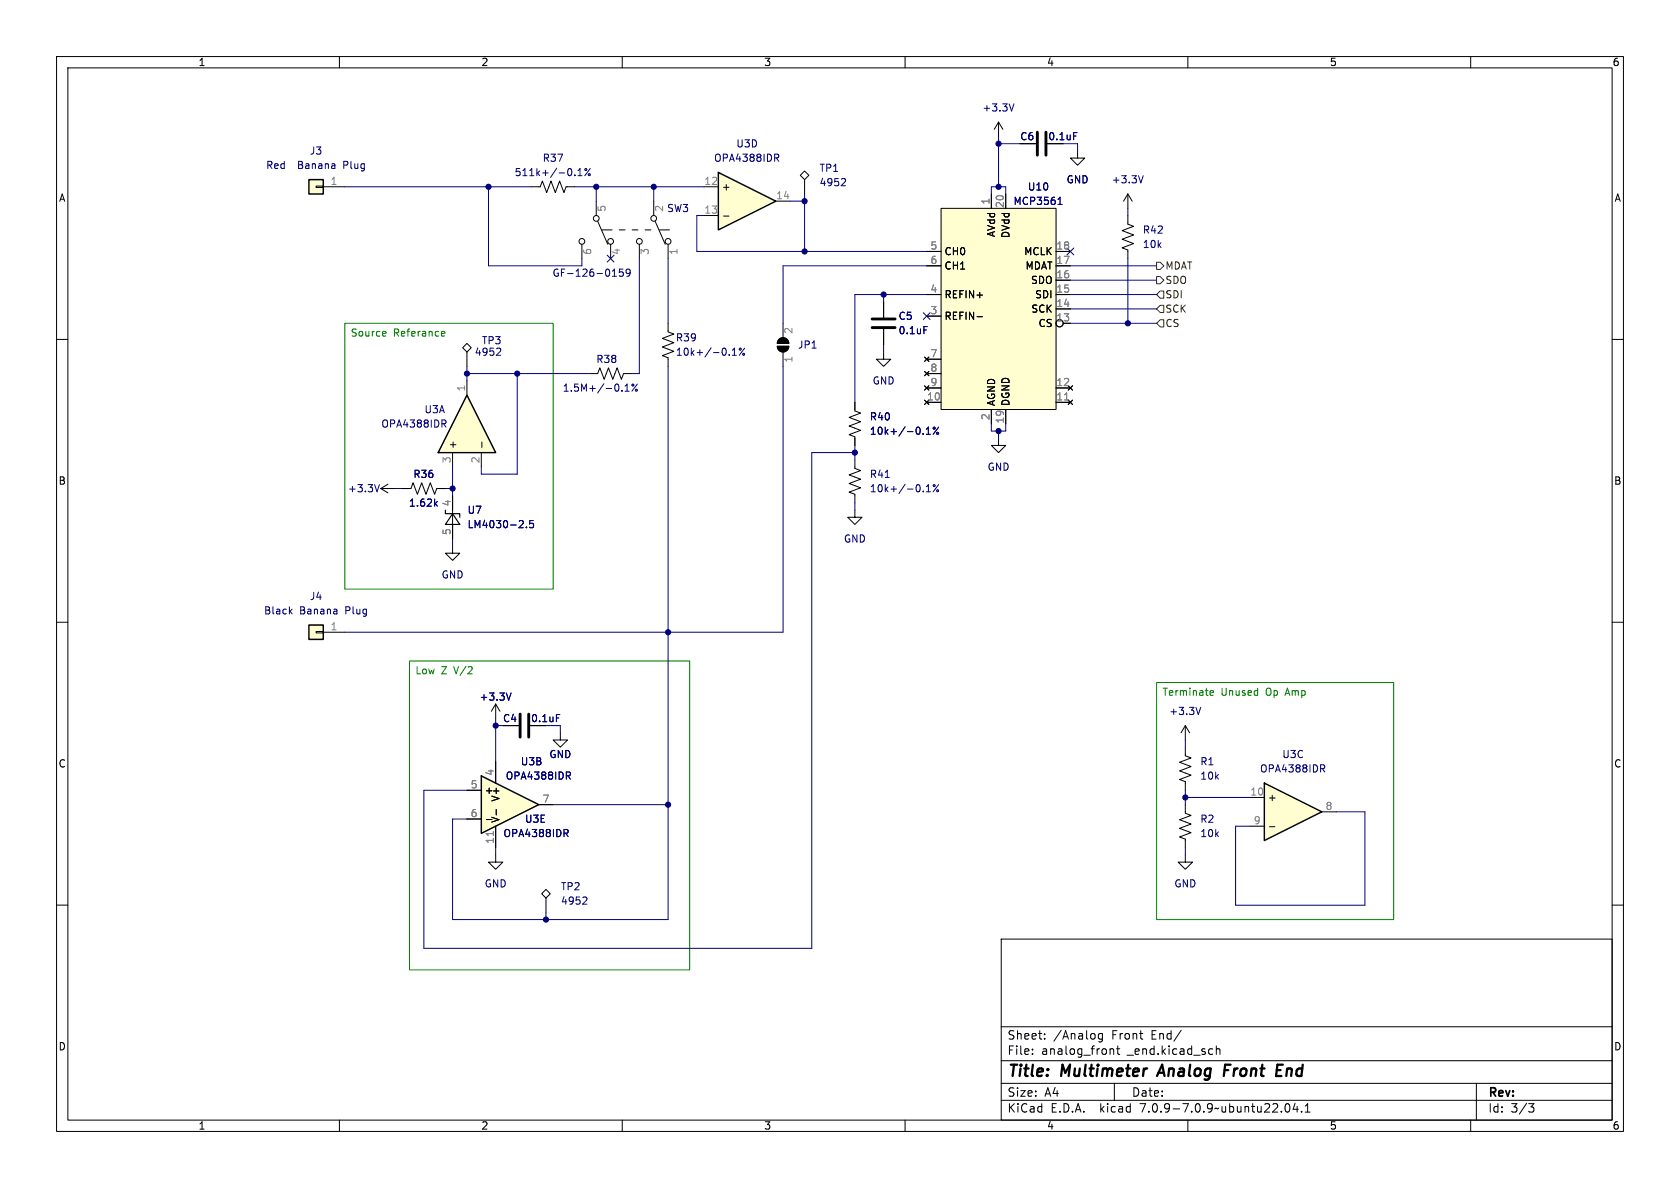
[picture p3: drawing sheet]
<svg xmlns="http://www.w3.org/2000/svg" width="297mm" height="210mm" viewBox="0 0 297 210" stroke-linecap="round" stroke-linejoin="round" font-family="sans-serif">
<g fill="none" stroke="#000" stroke-width=".18">
<path d="M10 10h277v190h-277zM12 12h273v186h-273zM60 10v2M110 10v2M160 10v2M210 10v2M260 10v2M10 60h2M285 60h2M151.1 71.1v1.5l1 .4-2 .8 2 .7-2 .8 2 .8-2 .7 1 .4v1.5M10 110h2M285 110h2"/>
<path d="M10 160h2M95.8 158l.7-.8 .8 .8-.8 .8zM96.5 158.8v2.5M285 160h2M177 166h108v32h-108zM60 198v2M110 198v2M160 198v2M177 194.5h108M177 191.5h108M177 187.5h108M177 181.5h108"/>
<path d="M182.5 186.3v.1M182.5 185.5v.1M184.7 183.6v.1M184.7 182.8v.1M194.9 182.7v1.2l-.3 .3-.4-.1M194.9 182.8l-.4-.1-.3 .3v.4l.1 .2h.6M196.3 185.5h.5l.1 .9M197 191.5v3M197.4 185.4h.6M197.6 184.9v1.3l.4 .2M208.8 182.1l-1.3 2M210 198v2"/>
<path d="M215 185.5l.2-.1 .4 .1 .1 .9M215 184.9v1.5M227.3 195.2l.2-.1a.81 .81 0 0 1 .6 .6 .81 .81 0 0 1-.3 .8l-.1 .1a.81 .81 0 0 1-.4-1.4zM229 195l-.4 1.1h.9M229.3 195.6v1M230.1 196.5v.1M230.7 196.6h.9M230.7 195.5l.5-.4v1.5M260 198v2M261 191.5v6.5M270.2 195.1h1l-.5 .6 .4 .1 .1 .5-.3 .3h-.4"/>
</g>
<path d="M205.5 188.2l-1 2M216.5 189.2h.6M217.6 188.2h-1l-.3 2M225.6 190.2h.9M225.7 189.2h.7M225.8 188.2h1" fill="none" stroke="#000" stroke-width=".4"/>
<g fill="none" stroke="#000084" stroke-width=".18">
<path d="M163.2 76.7v.1M163.8 76.8h.7M163.8 75.9l.3-.4v1.3M165.9 75.5l-.9 1.3M103.5 158.6l.3 .2-.1 .3-.7 .7h.8"/>
<circle cx="165.2" cy="75.7" r=".18"/>
<circle cx="165.8" cy="76.6" r=".18"/>
</g>
<path d="M85.1 137.2l10.1 5-10.1 5.1z" fill="#fffed0"/>
<path d="M85.1 137.2l10.1 5-10.1 5.1z" fill="none" stroke="#000" stroke-width=".25"/>
<path d="M82.5 139.7h2.6M87.6 124.5l-.7 1.2M87.6 124.5v2.5M87.6 124.5l.8 1.2M88.9 128.3h2.8M99.1 129.5v1.3h1.2l-1.2 1.3-1.3-1.3h1.3M82.5 144.8h2.6M86 144.9h1M95.2 142.2h2.6" fill="none" stroke="#000" stroke-width=".18"/>
<path d="M90.4 122.5l-.5 1.3M98.4 126.3h.6M100.1 136.5h.5l.2 .2-.1 .4h-.6M100.4 137.1l.4 .6" fill="none" stroke="#000084" stroke-width=".18"/>
<path d="M91.9 126.2v4.1M93.5 126.2v4.1" fill="none" stroke="#000" stroke-width=".51"/>
<path d="M127 30.5l10.2 5.1-10.2 5z" fill="#fffed0"/>
<path d="M127 30.5l10.2 5.1-10.2 5z" fill="none" stroke="#000" stroke-width=".25"/>
<g fill="none" stroke="#000" stroke-width=".18">
<path d="M124.5 33h2.5M124.5 38.1h2.5M127.9 38.2h1M137.2 35.6h2.5M87.6 134.6v3.8M209.5 132.1v1.5l1.1 .4-2.1 .7 2.1 .8-2.1 .8 2.1 .7-2.1 .8 1 .4v1.5M209.5 128.3v2.5M209.5 128.3l-.7 1.2M209.5 128.3l.8 1.2M87.6 151.1v1.3h1.3l-1.3 1.3-1.2-1.3h1.2M87.6 146.1v3.8M87.7 143.1v1"/>
<path d="M209.5 151.1v1.3h1.3l-1.3 1.3-1.2-1.3h1.2M209.5 142.2v1.6l1.1 .3-2.1 .8 2.1 .8-2.1 .7 2.1 .8-2.1 .8 1 .3v1.6"/>
</g>
<path d="M136.9 27.2h.5l.3 .3-.1 .4h-.7M137.3 27.9l.4 .6M212.3 125l-.5 1.3M99.7 146.6h.5l.2 .3-.1 .3-.6 .1M100 147.3l.4 .6" fill="none" stroke="#000084" stroke-width=".18"/>
<path d="M87.2 147v.7" fill="none" stroke="#808080" stroke-width=".18"/>
<path d="M223.5 138.4l10.2 5.1-10.2 5.1z" fill="#fffed0"/>
<path d="M223.5 138.4l10.2 5.1-10.2 5.1z" fill="none" stroke="#000" stroke-width=".25"/>
<path d="M82.5 60.7l.8 .8-.8 .7-.7-.7zM82.5 62.2v2.6M80 87.6v7.7M221 141h2.5M221 146.1h2.5M224.4 146.1h1M233.7 143.5h2.5" fill="none" stroke="#000" stroke-width=".18"/>
<path d="M88.5 61.7v.4l-.8 .7h.8M93.1 93.2v.1M94.3 92h-.6l-.1 .6 .2-.1 .4 .1 .1 .1v.5l-.2 .1-.5-.1M233.5 135.2h.5l.2 .2-.1 .4-.6 .1M233.8 135.9l.4 .6" fill="none" stroke="#000084" stroke-width=".18"/>
<path d="M78.7 90.2v.6h2.6v.6M80 90.8l1.3 1.9h-2.6z" fill="none" stroke="#000" stroke-width=".2"/>
<path d="M82.5 69.9l5.1 10.1h-10.1z" fill="#fffed0"/>
<path d="M54.6 31.8h2.5v2.5h-2.5zM82.5 69.9l5.1 10.1h-10.1zM54.6 110.5h2.5v2.5h-2.5z" fill="none" stroke="#000" stroke-width=".25"/>
<g fill="none" stroke="#000" stroke-width=".18">
<path d="M55.9 32.9h1.2v.2h-1.2zM57.1 33h3.9M94 33h1.5l.4-1 .7 2 .8-2 .8 2 .7-2 .8 2 .4-1h1.5M105.4 35.6v2.5M105.7 39.1l1.7 4.1M115.6 35.6v2.5M115.8 39.1l1.8 4.1M141.5 31l.7-.8 .8 .8-.8 .8zM142.2 31.8v2.5M166.4 36.8h20.3v35.6h-20.3zM175.3 34.3v2.5M176.5 21.6l-.7 1.3"/>
<path d="M176.5 21.6v2.5M176.5 21.6l.8 1.3M177.8 34.3v2.5M180.3 25.4h2.8M190.5 26.7v1.2h1.3l-1.3 1.3-1.3-1.3h1.3M199.4 38.1v1.5l1 .4-2 .8 2 .7-2 .8 2 .8-2 .7 1 .4v1.5M199.4 34.3v2.5M199.4 34.3l-.8 1.3M199.4 34.3l.8 1.3M102.9 43.2v2.5M106.4 40.6h1.8M107.9 43.2v2.5"/>
<path d="M109.5 40.6h1M111.8 40.6h1M113 43.2v2.5M114 40.6h1.1M116.6 40.6h1.8M118.1 57.2v1.5l1 .4-2 .7 2 .8-2 .7 2 .8-2 .8 1 .3v1.6M118.1 43.2v2.5M137.7 60a1.02 1.02 0 0 1 1.1-.2 1.02 1.02 0 0 1 .6 .9h-2zM138.4 57.2v2.5M156.2 53.3v2.8M156.2 58.2v2.8M163.8 52.1h2.6"/>
<path d="M163.8 47h2.6M163.8 44.5h2.6M163.8 55.9h2.6M172.7 56h1M186.7 54.6h2.5M186.7 52.1h2.5M186.7 49.5h2.5M186.7 47h2.5M186.7 44.5h2.5M188 57.2h1.2M82.5 67.3v2.6M85.2 78.1v1"/>
<path d="M104.1 66h1.6l.3-1 .8 2.1 .8-2.1 .7 2.1 .8-2.1 .8 2.1 .3-1.1h1.6M137.4 61.2h2a1.02 1.02 0 0 1-1 1 1.02 1.02 0 0 1-1-1zM138.4 62.2v2.6M151.1 71.1v1.3M151.1 77.5v1.2M156.2 62.2v1.3h1.3l-1.3 1.3-1.3-1.3h1.3M163.4 63.1l.8 .8M163.4 65.7l.8 .7M163.4 68.2l.8 .8M163.8 66h2.6M163.8 71.1h2.6M163.8 68.6h2.6"/>
<path d="M163.8 63.5h2.6M164.2 63.1l-.8 .8M164.2 65.7l-.8 .7M164.2 68.2l-.8 .8M175.3 72.4v2.5M176.5 77.5v1.2h1.3l-1.3 1.3-1.2-1.3h1.2M177.8 72.4v2.5M186.7 71.1h2.5M186.7 68.6h2.5M188.8 70.7l.8 .8M188.8 68.2l.8 .8M189.6 70.7l-.8 .8"/>
<path d="M189.6 68.2l-.8 .8M67.3 86.4h2.5M67.3 86.4l1.3 .7M68.6 85.6l-1.3 .8M71.1 86.4h1.5l.4-1.1 .8 2.1 .7-2.1 .8 2.1 .8-2.1 .7 2.1 .4-1h1.5M80 96.5v1.3h1.3l-1.3 1.3-1.3-1.3h1.3M80 80v2.6M80 87.6v2.6M80 92.7v2.6M85.1 80v2.6M151.1 90.2v1.2h1.3l-1.3 1.3-1.2-1.3h1.2M151.1 81.3v1.5l1 .4-2 .7 2 .8-2 .8 2 .7-2 .8 1 .4v1.5"/>
<path d="M55.9 111.6h1.2v.3h-1.2zM57.1 111.8h3.9M82.5 139.7h2.6M87.6 134.6v3.8M88.9 128.3h2.8M82.5 144.8h2.6M86 144.9h1M87.6 146.1v3.8M87.7 143.1v1M95.2 142.2h2.6"/>
<circle cx="105.4" cy="38.6" r=".51"/>
<circle cx="115.6" cy="38.6" r=".51"/>
<circle cx="102.9" cy="42.7" r=".51"/>
<circle cx="108" cy="42.7" r=".51"/>
<circle cx="113" cy="42.7" r=".51"/>
<circle cx="118.1" cy="42.7" r=".51"/>
<circle cx="187.3" cy="57.1" r=".63"/>
</g>
<g fill="none" stroke="#000084" stroke-width=".18">
<path d="M179.3 18.4l-.5 1.2M101.6 30.9v.2M102.2 31.1h.7M102.2 30.2l.3-.4v1.3M104.4 29.8l-1 1.3M149.2 31.6l.3 .2-.1 .3-.7 .7h.8M187 36.1h.8M187.2 35.2l.2-.3v1.2M189.8 23.4h.6M202.1 31.1l-.4 1.2M107.3 45.1l1.3 1.2M108.3 48.8h.7"/>
<path d="M108.6 45.1l-1.3 1.2M110.1 47.6h-.6v.6l.2-.1h.4l.1 .2-.1 .4-.1 .1-.5-.1M111.4 48.1l-.2 .3-.4-.1-.1-.2 .1-.5h.4l.1 .1a.84 .84 0 0 1-.3 1.1h-.2M163.2 55.3l1.2 1.2M163.3 57.7h.6M164.4 55.3l-1.2 1.2M188.6 43.8l1.2 1.3M189.8 43.8l-1.2 1.3M78.1 74.2h.5l.3 .3-.2 .3-.6 .1M78.4 74.9l.5 .6M110.5 69.2h.7M110.5 68.3l.4-.4v1.3"/>
<path d="M112.7 67.9l-1 1.3M128.9 62.7v.1M129.5 62.8h.7M129.5 61.9l.3-.4v1.3M131.6 61.5l-.9 1.3M163.2 76.7v.1M163.8 75.9l.3-.4v1.3M163.8 76.8h.7M165.9 75.5l-.9 1.3M67.1 85.7l-.4 1.2M77 89l.3 .5M77.3 88.6l-.5 .5"/>
<path d="M93.1 93.2v.1M94.3 92h-.6l-.1 .6 .2-.1 .4 .1 .1 .1v.5l-.2 .1-.5-.1M163.2 86.8v.1M163.8 86.9h.7M163.8 86l.3-.3v1.2M165.9 85.7l-.9 1.2M51.3 108l.3 .5M51.6 107.7l-.4 .5M90.4 122.5l-.5 1.3M98.4 126.3h.6M100.1 136.5h.5l.2 .2-.1 .4h-.6M100.4 137.1l.4 .6"/>
<path d="M99.7 146.6h.5l.2 .3-.1 .3-.6 .1M100 147.3l.4 .6"/>
<circle cx="103.6" cy="30" r=".18"/>
<circle cx="104.2" cy="30.9" r=".18"/>
<circle cx="111.9" cy="68.1" r=".18"/>
<circle cx="112.5" cy="69" r=".18"/>
<circle cx="130.9" cy="61.7" r=".18"/>
<circle cx="131.5" cy="62.6" r=".18"/>
<circle cx="165.2" cy="75.7" r=".18"/>
<circle cx="165.8" cy="76.6" r=".18"/>
<circle cx="165.2" cy="85.8" r=".18"/>
<circle cx="165.8" cy="86.8" r=".18"/>
</g>
<g fill="#fffed0" stroke="#fffed0" stroke-width=".18">
<path d="M54.6 31.8h2.5v2.5h-2.5z"/>
<path d="M54.6 110.5h2.5v2.5h-2.5z"/>
<path d="M166.4 36.8h20.3v35.6h-20.3z"/>
</g>
<path d="M188.2 70.7h.7M87.2 147v.7" fill="none" stroke="#808080" stroke-width=".18"/>
<path d="M183.4 23.4v4M184.9 23.4v4M154.2 57.9h4M154.2 56.4h4" fill="none" stroke="#000" stroke-width=".51"/>
<path d="M137.7 60a1.02 1.02 0 0 1 1.1-.2 1.02 1.02 0 0 1 .6 .9h-2zM137.4 61.2h2a1.02 1.02 0 0 1-1 1 1.02 1.02 0 0 1-1-1z" fill="#000" stroke="#000" stroke-width=".18"/>
<g fill="none" stroke="#000080" stroke-width=".18">
<path d="M61 33h33M86.4 33v14h16.5v-1.3M101.6 33h22.9M105.4 33v2.6M115.6 33v2.6M124.5 38.1h-1.3v6.4h40.6M139.7 35.6h2.5M142.2 34.3v10.2M175.3 34.3v-1.3h2.5v1.3M176.5 24.1v8.9M176.5 25.4h3.8M188 25.4h2.5v1.3"/>
<path d="M199.4 36.8v1.3M113 45.7v20.3h-1.2M118.1 45.7v11.5M156.2 52.1v1.2M163.8 47h-25.4v10.2M163.8 52.1h-12.7v19M189.2 57.2h15.3M189.2 47h15.3M189.2 49.5h15.3M189.2 52.1h15.3M189.2 54.6h15.3M199.4 45.7v11.5"/>
<path d="M82.5 64.8v2.5M82.5 66h21.6M91.4 66v17.8h-6.3v-1.2M118.1 64.8v97.8h-38.1v-17.8h2.5M138.4 64.8v47h-77.4M151.1 78.7v2.6M156.2 61v1.2M175.3 74.9v1.3h2.5v-1.3M176.5 76.2v1.3M69.8 86.4h1.3M78.7 86.4h1.3M80 82.6v5"/>
<path d="M80 95.3v1.2M151.1 88.9v1.3M151.1 80h-7.6v87.6h-68.6v-27.9h7.6M156.5 84.4h.7M87.6 127v7.6M87.6 128.3h1.3M96.5 128.3h2.6v1.2M209.5 130.8v1.3M209.5 139.7v2.5M87.6 149.9v1.2M97.8 142.2h20.3M209.5 141h11.5"/>
<path d="M209.5 149.9v1.2M236.2 143.5h5.1v16.5h-22.9v-13.9h2.6M96.5 161.3v1.3"/>
</g>
<path d="M204.5 46.4h.6l.6 .6-.6 .6h-.6zM204.5 48.9h.6l.6 .6-.6 .7h-.6zM205.1 56.5h.6v1.3h-.6l-.6-.6zM205.1 51.4h.6v1.3h-.6l-.6-.6zM205.1 54h.6v1.2h-.6l-.6-.6z" fill="none" stroke="#800000" stroke-width=".18"/>
<path d="M61 57.2h36.8v46.9h-36.8zM68.1 58.6l.1 .3-.6 .1M68.2 59.4h-.1M78.2 58.6h.4v.3l-.6 .1M78.6 59.4h-.4M72.4 116.8h49.5v54.7h-49.5zM204.5 120.7h41.9v41.9h-41.9zM213.9 122.7l.2 .2h.4M213.9 122.3l.2-.2h.3l.1 .2v.1l-.6 .1" fill="none" stroke="#008000" stroke-width=".18"/>
<g fill="#000080" stroke="#000080" stroke-width=".18">
<circle cx="176.5" cy="33" r=".46"/>
<circle cx="151.1" cy="80" r=".46"/>
<circle cx="176.5" cy="25.4" r=".46"/>
<circle cx="176.5" cy="76.2" r=".46"/>
<circle cx="118.1" cy="142.2" r=".46"/>
<circle cx="118.1" cy="111.8" r=".46"/>
<circle cx="87.6" cy="128.3" r=".46"/>
<circle cx="96.5" cy="162.6" r=".46"/>
<circle cx="91.4" cy="66" r=".46"/>
<circle cx="86.4" cy="33" r=".46"/>
<circle cx="82.5" cy="66" r=".46"/>
<circle cx="105.4" cy="33" r=".46"/>
<circle cx="80" cy="86.4" r=".46"/>
<circle cx="209.5" cy="141" r=".46"/>
<circle cx="199.4" cy="57.2" r=".46"/>
<circle cx="115.6" cy="33" r=".46"/>
<circle cx="156.2" cy="52.1" r=".46"/>
<circle cx="142.2" cy="35.6" r=".46"/>
<circle cx="142.2" cy="44.5" r=".46"/>
</g>
<g font-size="2.8">
<text x="178" y="190.9">Title:</text>
<text x="187.7" y="190.9">Multimeter</text>
<text x="205.7" y="190.9">Analog</text>
<text x="218" y="190.9">Front</text>
<text x="228.1" y="190.9">End</text>
</g>
<g font-size="2.1">
<text x="178" y="184">Sheet:</text>
<text x="186.2" y="184">/Analog</text>
<text x="196.6" y="184">Front</text>
<text x="203.7" y="184">End/</text>
<text x="178" y="186.7">File:</text>
<text x="184.1" y="186.7">analog_front</text>
<text x="199.5" y="186.7">_end.kicad_sch</text>
<text x="178" y="196.9">KiCad</text>
<text x="178" y="194.1">Size:</text>
<text x="184.7" y="194.1">A4</text>
<text x="185.7" y="196.9">E.D.A.</text>
<text x="194.6" y="196.9">kicad</text>
<text x="200" y="194.1">Date:</text>
<text x="201.8" y="196.9">7.0.9-7.0.9~ubuntu22.04.1</text>
<text x="263" y="194.3">Rev:</text>
<text x="263" y="196.9">Id:</text>
<text x="267.1" y="196.9">3/3</text>
</g>
<g font-size="1.8">
<text x="35" y="11.9">1</text>
<text x="85" y="11.9">2</text>
<text x="135" y="11.9">3</text>
<text x="185" y="11.9">4</text>
<text x="235" y="11.9">5</text>
<text x="285" y="11.9">6</text>
<text x="185.2" y="25">0.1uF</text>
<text x="10.3" y="35.9">A</text>
<text x="127.5" y="33.9">+</text>
<text x="285.3" y="35.9">A</text>
<text x="166.9" y="45.3">CH0</text>
<text x="166.9" y="47.9">CH1</text>
<text x="176.1" y="42" transform="rotate(-90 176.1 42)">AVdd</text>
<text x="178.7" y="42.2" transform="rotate(-90 178.7 42.2)">DVdd</text>
<text x="181" y="45.3">MCLK</text>
<text x="181.2" y="47.9">MDAT</text>
<text x="166.9" y="52.9">REFIN+</text>
<text x="182.2" y="50.4">SDO</text>
<text x="182.9" y="52.9">SDI</text>
<text x="166.9" y="56.7">REFIN-</text>
<text x="182.2" y="55.5">SCK</text>
<text x="183.5" y="58">CS</text>
<text x="176.1" y="71.9" transform="rotate(-90 176.1 71.9)">AGND</text>
<text x="178.7" y="71.9" transform="rotate(-90 178.7 71.9)">DGND</text>
<text x="80.9" y="79.5" transform="rotate(-90 80.9 79.5)">+</text>
<text x="10.3" y="85.9">B</text>
<text x="285.3" y="85.9">B</text>
<text x="93.8" y="127.9">0.1uF</text>
<text x="10.3" y="135.9">C</text>
<text x="285.3" y="135.9">C</text>
<text x="85.6" y="140.6">+</text>
<text x="88.5" y="141.8" transform="rotate(-90 88.5 141.8)">V+</text>
<text x="224" y="141.8">+</text>
<text x="88.5" y="145.5" transform="rotate(-90 88.5 145.5)">V-</text>
<text x="10.3" y="185.9">D</text>
<text x="285.3" y="185.9">D</text>
<text x="35" y="199.9">1</text>
<text x="85" y="199.9">2</text>
<text x="135" y="199.9">3</text>
<text x="185" y="199.9">4</text>
<text x="235" y="199.9">5</text>
<text x="285" y="199.9">6</text>
</g>
<g font-size="1.8" fill="#000084">
<text x="173.6" y="19.9">+3.3V</text>
<text x="126.1" y="28.8">OPA4388IDR</text>
<text x="46.9" y="30.1">Red</text>
<text x="52.8" y="30.1">Banana</text>
<text x="61" y="30.1">Plug</text>
<text x="90.9" y="31.3">511k+/-0.1%</text>
<text x="144.8" y="33.1">4952</text>
<text x="188.5" y="32.6">GND</text>
<text x="196.4" y="32.6">+3.3V</text>
<text x="179.1" y="36.4">MCP3561</text>
<text x="201.9" y="44">10k</text>
<text x="97.6" y="49.1">GF-126-0159</text>
<text x="158.8" y="59.3">0.1uF</text>
<text x="83.8" y="63.1">4952</text>
<text x="85.1" y="61.1">TP3</text>
<text x="119.4" y="63.1">10k+/-0.1%</text>
<text x="99.4" y="69.4">1.5M+/-0.1%</text>
<text x="154.2" y="68.2">GND</text>
<text x="67.3" y="75.8">OPA4388IDR</text>
<text x="153.7" y="77.1">10k+/-0.1%</text>
<text x="174.5" y="83.4">GND</text>
<text x="61.4" y="87.2">+3.3V</text>
<text x="72.2" y="89.8">1.62k</text>
<text x="153.7" y="87.2">10k+/-0.1%</text>
<text x="82.6" y="93.6">LM4030-2.5</text>
<text x="149.1" y="96.1">GND</text>
<text x="78" y="102.5">GND</text>
<text x="46.6" y="108.8">Black</text>
<text x="53" y="108.8">Banana</text>
<text x="61.1" y="108.8">Plug</text>
<text x="84.7" y="124.1">+3.3V</text>
<text x="206.6" y="126.6">+3.3V</text>
<text x="97" y="134.2">GND</text>
<text x="222.7" y="136.8">OPA4388IDR</text>
<text x="89.3" y="138">OPA4388IDR</text>
<text x="212.1" y="138">10k</text>
<text x="88.9" y="148.2">OPA4388IDR</text>
<text x="212.1" y="148.2">10k</text>
<text x="85.6" y="157.1">GND</text>
<text x="99.1" y="160.1">4952</text>
<text x="207.5" y="157.1">GND</text>
</g>
<g font-size="1.8" fill="#000080">
<text x="54.7" y="27.5">J3</text>
<text x="95.8" y="28.8">R37</text>
<text x="130.1" y="26.3">U3D</text>
<text x="180.3" y="25">C6</text>
<text x="144.8" y="30.6">TP1</text>
<text x="181.6" y="33.9">U10</text>
<text x="117.8" y="37.7">SW3</text>
<text x="201.9" y="41.5">R42</text>
<text x="158.8" y="56.7">C5</text>
<text x="105.3" y="64.4">R38</text>
<text x="119.4" y="60.6">R39</text>
<text x="141" y="61.8">JP1</text>
<text x="74.9" y="73.3">U3A</text>
<text x="153.7" y="74.5">R40</text>
<text x="73" y="84.7">R36</text>
<text x="153.7" y="84.7">R41</text>
<text x="82.6" y="91">U7</text>
<text x="54.7" y="106.3">J4</text>
<text x="88.8" y="127.9">C4</text>
<text x="92" y="135.5">U3B</text>
<text x="212.1" y="135.5">R1</text>
<text x="226.6" y="134.2">U3C</text>
<text x="92.7" y="145.6">U3E</text>
<text x="212.1" y="145.6">R2</text>
<text x="99.1" y="157.6">TP2</text>
</g>
<g font-size="1.8" fill="#808080">
<text x="58.3" y="32.8">1</text>
<text x="124.4" y="32.8">12</text>
<text x="137.1" y="35.3">14</text>
<text x="107.4" y="37.5" transform="rotate(-90 107.4 37.5)">5</text>
<text x="117.6" y="37.5" transform="rotate(-90 117.6 37.5)">2</text>
<text x="124.4" y="37.8">13</text>
<text x="175" y="36.3" transform="rotate(-90 175 36.3)">1</text>
<text x="177.5" y="36.9" transform="rotate(-90 177.5 36.9)">20</text>
<text x="104.9" y="45.2" transform="rotate(-90 104.9 45.2)">6</text>
<text x="109.9" y="45.2" transform="rotate(-90 109.9 45.2)">4</text>
<text x="115" y="45.2" transform="rotate(-90 115 45.2)">3</text>
<text x="120.1" y="45.2" transform="rotate(-90 120.1 45.2)">1</text>
<text x="164.4" y="44.2">5</text>
<text x="164.4" y="46.7">6</text>
<text x="186.6" y="46.7">17</text>
<text x="186.6" y="44.2">18</text>
<text x="164.4" y="51.8">4</text>
<text x="186.6" y="51.8">15</text>
<text x="186.6" y="49.3">16</text>
<text x="140.4" y="59.1" transform="rotate(-90 140.4 59.1)">2</text>
<text x="164.4" y="55.6">3</text>
<text x="186.6" y="56.9">13</text>
<text x="186.6" y="54.4">14</text>
<text x="140.4" y="64.2" transform="rotate(-90 140.4 64.2)">1</text>
<text x="164.4" y="63.2">7</text>
<text x="164.4" y="65.8">8</text>
<text x="82.3" y="69.3" transform="rotate(-90 82.3 69.3)">1</text>
<text x="163.8" y="70.9">10</text>
<text x="164.4" y="68.3">9</text>
<text x="186.6" y="70.9">11</text>
<text x="186.6" y="68.3">12</text>
<text x="175" y="74.4" transform="rotate(-90 175 74.4)">2</text>
<text x="177.5" y="75" transform="rotate(-90 177.5 75)">19</text>
<text x="79.8" y="82" transform="rotate(-90 79.8 82)">3</text>
<text x="84.8" y="82" transform="rotate(-90 84.8 82)">2</text>
<text x="79.8" y="89.6" transform="rotate(-90 79.8 89.6)">4</text>
<text x="79.8" y="94.7" transform="rotate(-90 79.8 94.7)">5</text>
<text x="58.3" y="111.5">1</text>
<text x="87.4" y="137.2" transform="rotate(-90 87.4 137.2)">4</text>
<text x="83.1" y="139.4">5</text>
<text x="95.8" y="142">7</text>
<text x="220.9" y="140.7">10</text>
<text x="234.2" y="143.3">8</text>
<text x="83.1" y="144.5">6</text>
<text x="87.4" y="149.3" transform="rotate(-90 87.4 149.3)">11</text>
<text x="221.5" y="145.8">9</text>
</g>
<g font-size="1.8" fill="#800000">
<text x="205.9" y="47.9">MDAT</text>
<text x="205.9" y="50.4">SDO</text>
<text x="205.9" y="52.9">SDI</text>
<text x="205.9" y="58">CS</text>
<text x="205.9" y="55.5">SCK</text>
</g>
<g font-size="1.8" fill="#008000">
<text x="61.9" y="59.8">Source</text>
<text x="69.6" y="59.8">Referance</text>
<text x="73.3" y="119.5">Low</text>
<text x="78" y="119.5">Z</text>
<text x="80.4" y="119.5">V/2</text>
<text x="205.4" y="123.3">Terminate</text>
<text x="215.8" y="123.3">Unused</text>
<text x="223.9" y="123.3">Op</text>
<text x="227.6" y="123.3">Amp</text>
</g>
</svg>
